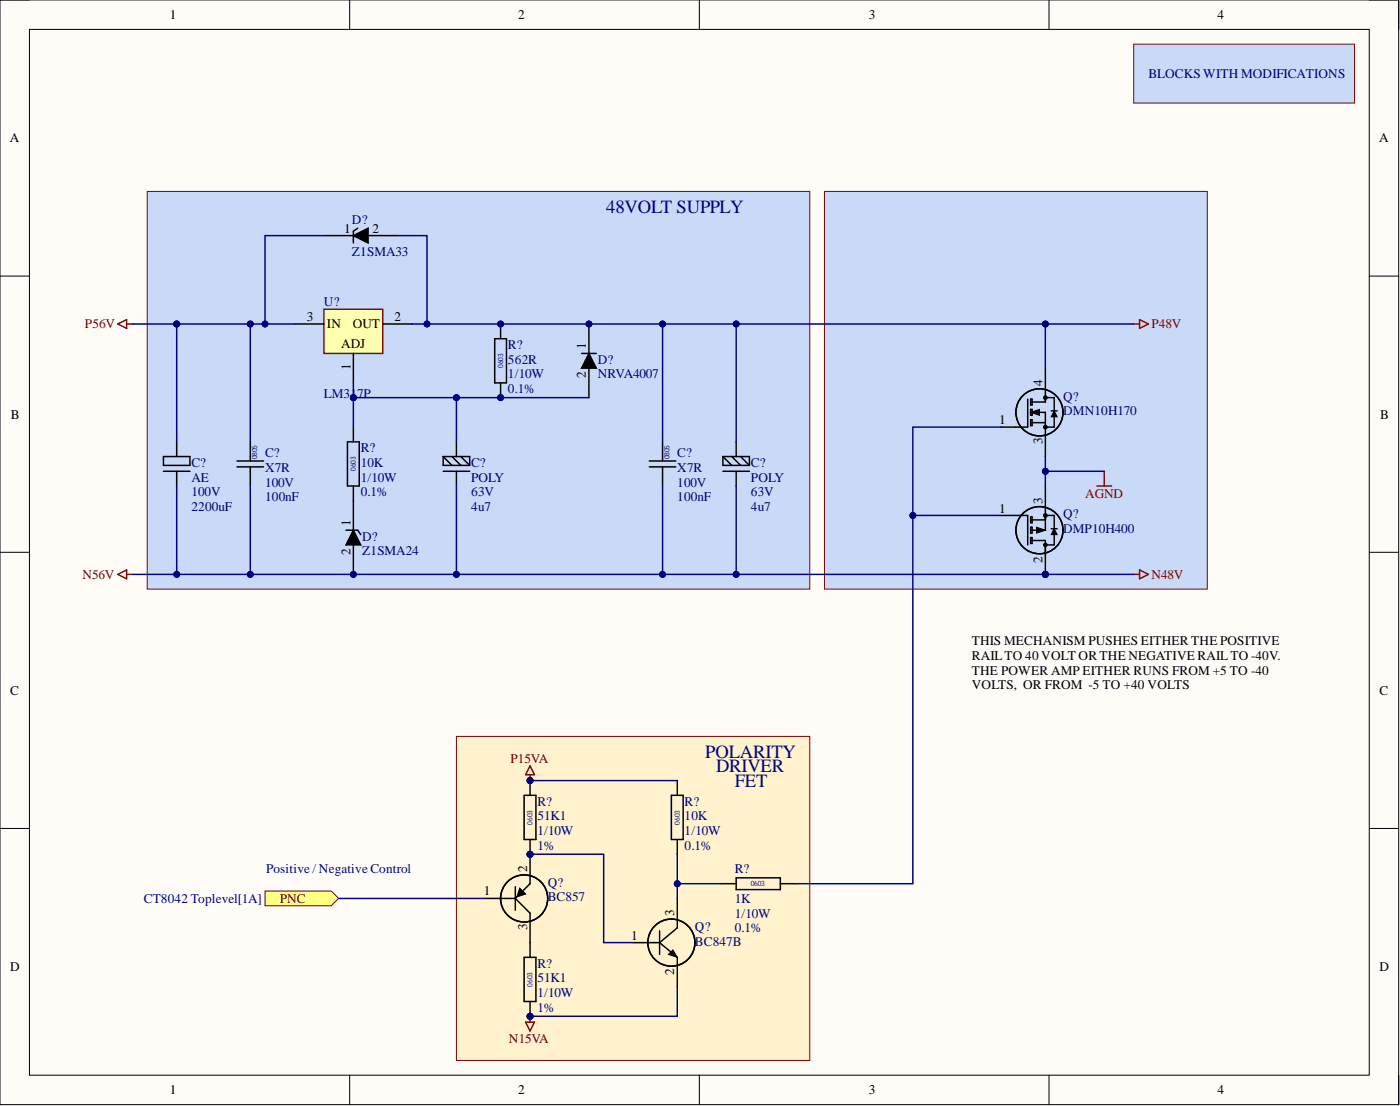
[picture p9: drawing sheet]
<svg xmlns="http://www.w3.org/2000/svg" width="241mm" height="190mm" viewBox="0 0 241 190" stroke-linecap="round" stroke-linejoin="round" font-family="sans-serif">
<path d="M0 0h241.1v190.3h-241.1z" fill-rule="evenodd" fill="#fffcf8"/>
<path d="M0 0h241.1v190.3h-241.1z" fill="none" stroke="#000" stroke-width=".17"/>
<path d="M5.1 5.1h230.9v180.1h-230.9z" fill-rule="evenodd" fill="#fffcf8"/>
<g fill="none" stroke="#000" stroke-width=".17">
<path d="M0 0h5.1M60.3 0v5.1M120.5 0v5.1M180.8 0v5.1M236 0h5.1v5.1M5.1 5.1h230.9v180.1h-230.9zM0 47.6h5.1M236 47.6h5.1M0 95.1h5.1M236 95.1h5.1M0 142.7h5.1M236 142.7h5.1"/>
<path d="M60.3 185.2v5.1M120.5 185.2v5.1M180.8 185.2v5.1M241.1 185.2v5.1"/>
</g>
<path d="M142.1 33h66v68.5h-66z" fill-rule="evenodd" fill="#c9daf8"/>
<path d="M142.1 33h66v68.5h-66z" fill="none" stroke="#800000" stroke-width=".17"/>
<path d="M25.4 33h114.2v68.5h-114.2z" fill-rule="evenodd" fill="#c9daf8"/>
<path d="M25.4 33h114.2v68.5h-114.2z" fill="none" stroke="#800000" stroke-width=".17"/>
<path d="M20.3 55.8l1.5-.8v1.6zM21.8 55.8h1M20.3 98.9l1.5-.7v1.5zM21.8 98.9h1M189.1 83.7h2.5M190.3 81.2v2.5" fill="none" stroke="#800000" stroke-width=".25"/>
<g fill="none" stroke="#000" stroke-width=".25">
<path d="M40.9 79.4h4.5M43.1 76.1v3.3M76.4 78.6v1.6h4.6M76.4 78.6h4.6v1.6M76.4 78.6l1.5 1.6M77.9 78.6l1.5 1.6M78.7 76.1v2.5M79.4 78.6l1.6 1.6M124.6 78.6v1.6h4.6M124.6 78.6h4.6v1.6M124.6 78.6l1.5 1.6M126.1 78.6l1.5 1.6"/>
<path d="M126.9 76.1v2.5M127.6 78.6l1.6 1.6M40.9 80.4h4.5M43.1 80.4v3.3M76.4 81.2h4.6M78.7 81.2v2.5M124.6 81.2h4.6M126.9 81.2v2.5"/>
</g>
<path d="M55.8 53.3h10.2v7.6h-10.2z" fill-rule="evenodd" fill="#ffffb0"/>
<path d="M55.8 53.3h10.2v7.6h-10.2z" fill="none" stroke="#800000" stroke-width=".25"/>
<path d="M50.8 55.8h5M66 55.8h5.1M60.9 60.9v5.1" fill="none" stroke="#000" stroke-width=".25"/>
<circle cx="86.3" cy="68.5" r=".51" fill="#000080"/>
<circle cx="86.3" cy="68.5" r=".51" fill="none" stroke="#000080" stroke-width=".17"/>
<path d="M86.3 66v2.5" fill="none" stroke="#000" stroke-width=".25"/>
<circle cx="86.3" cy="68.5" r=".51" fill="#000080"/>
<circle cx="86.3" cy="68.5" r=".51" fill="none" stroke="#000080" stroke-width=".17"/>
<g fill="none" stroke="#000" stroke-width=".25">
<path d="M61.7 39.3l-.8 .5v2.1M55.8 40.6h12.7M60.9 40.6l2.5-1.3v2.6zM85.3 58.3v7.7h2v-7.7M28.2 78.6h4.5v1.6h-4.5zM30.5 76.1v2.5M59.9 76.1h2v7.6h-2zM60.9 73.6v2.5M111.9 79.4h4.6M114.2 76.1v3.3M177.1 68.7v4.9h-4.5M177.6 71h2.6v2.6"/>
<path d="M177.6 71.5v-1h.3v1M181.2 70.8h1M181.7 68.5v5.1M28.2 81.2h4.5M30.5 81.2v2.5M60.9 83.7v8.9M111.9 80.4h4.6M114.2 80.4v3.3M172.6 88.8h4.5v5.1M177.6 91.8v-1h.3v1M180.2 88.8v2.5h-2.6M181.2 91.1h1"/>
<path d="M181.7 88.8v5.1"/>
<circle cx="179.2" cy="71" r="4.1"/>
<circle cx="179.2" cy="91.3" r="4.1"/>
</g>
<path d="M60.9 40.6l2.5-1.3v2.6zM177.6 71l1.6-.5v1zM181.7 70.8l.5 1h-1zM178.7 90.8l1.5 .5-1.5 .5zM181.7 91.1l.5 1h-1z" fill="#000"/>
<path d="M177.6 71l1.6-.5v1zM181.7 70.8l.5 1h-1zM178.7 90.8l1.5 .5-1.5 .5zM181.7 91.1l.5 1h-1z" fill="none" stroke="#000" stroke-width=".17"/>
<path d="M195.4 55.8h1M196.4 55l1.5 .8-1.5 .8zM195.4 98.9h1M196.4 98.2l1.5 .7-1.5 .8z" fill="none" stroke="#800000" stroke-width=".25"/>
<path d="M78.7 126.8h60.9v55.9h-60.9z" fill-rule="evenodd" fill="#fff2cc"/>
<path d="M78.7 126.8h60.9v55.9h-60.9z" fill="none" stroke="#800000" stroke-width=".17"/>
<g fill="none" stroke="#000" stroke-width=".25">
<path d="M90.3 137v7.6M92.4 137v7.6M115.7 137h2v7.6h-2zM116.7 134.5v2.5M83.7 154.7h5.1M88.8 154.7l2.6 2.6v7.6M88.8 152.7v4.1M91.4 147.1v5.1l-2.6 2.5M116.7 144.6v2.5M116.7 154.7v5.1l-3 2.6M124.3 152.2h2.6M126.9 151.2h7.6v2h-7.6z"/>
<path d="M134.5 152.2h2.5M90.3 172.5v-7.6h2.1v7.6M109.1 162.4h4.6M113.7 162.4l3 2.5v5.1M113.7 160.3v4.1"/>
<circle cx="90.3" cy="154.7" r="4.1"/>
<circle cx="115.7" cy="162.4" r="4.1"/>
</g>
<path d="M89.6 153l1 1-1.5 .5zM115.2 164.4l.8-.8 .7 1.3z" fill="#000"/>
<path d="M89.6 153l1 1-1.5 .5zM115.2 164.4l.8-.8 .7 1.3z" fill="none" stroke="#000" stroke-width=".17"/>
<path d="M90.6 133.4l.8-1.5 .7 1.5M90.6 176.1h1.5l-.7 1.5zM91.4 175v1.1" fill="none" stroke="#800000" stroke-width=".25"/>
<path d="M45.7 153.5h11.4l1.3 1.2-1.3 1.3h-11.4z" fill-rule="evenodd" fill="#ffff80"/>
<path d="M45.7 153.5h11.4l1.3 1.2-1.3 1.3h-11.4z" fill="none" stroke="#800000" stroke-width=".17"/>
<path d="M195.4 7.6h38.1v10.1h-38.1z" fill-rule="evenodd" fill="#c9daf8"/>
<path d="M195.4 7.6h38.1v10.1h-38.1z" fill="none" stroke="#800000" stroke-width=".17"/>
<path d="M190.3 81.2h-10.1v2.5" fill="none" stroke="#000080" stroke-width=".25"/>
<circle cx="180.2" cy="81.2" r=".51" fill="#000080"/>
<circle cx="180.2" cy="81.2" r=".51" fill="none" stroke="#000080" stroke-width=".17"/>
<path d="M22.8 98.9h157.4" fill="none" stroke="#000080" stroke-width=".25"/>
<circle cx="126.9" cy="98.9" r=".51" fill="#000080"/>
<circle cx="126.9" cy="98.9" r=".51" fill="none" stroke="#000080" stroke-width=".17"/>
<circle cx="114.2" cy="98.9" r=".51" fill="#000080"/>
<circle cx="114.2" cy="98.9" r=".51" fill="none" stroke="#000080" stroke-width=".17"/>
<circle cx="78.7" cy="98.9" r=".51" fill="#000080"/>
<circle cx="78.7" cy="98.9" r=".51" fill="none" stroke="#000080" stroke-width=".17"/>
<circle cx="43.1" cy="98.9" r=".51" fill="#000080"/>
<circle cx="43.1" cy="98.9" r=".51" fill="none" stroke="#000080" stroke-width=".17"/>
<circle cx="30.5" cy="98.9" r=".51" fill="#000080"/>
<circle cx="30.5" cy="98.9" r=".51" fill="none" stroke="#000080" stroke-width=".17"/>
<path d="M157.3 88.8h15.3" fill="none" stroke="#000080" stroke-width=".25"/>
<circle cx="157.3" cy="88.8" r=".51" fill="#000080"/>
<circle cx="157.3" cy="88.8" r=".51" fill="none" stroke="#000080" stroke-width=".17"/>
<path d="M30.5 55.8v20.3" fill="none" stroke="#000080" stroke-width=".25"/>
<circle cx="30.5" cy="55.8" r=".51" fill="#000080"/>
<circle cx="30.5" cy="55.8" r=".51" fill="none" stroke="#000080" stroke-width=".17"/>
<path d="M30.5 83.7v15.2" fill="none" stroke="#000080" stroke-width=".25"/>
<circle cx="30.5" cy="98.9" r=".51" fill="#000080"/>
<circle cx="30.5" cy="98.9" r=".51" fill="none" stroke="#000080" stroke-width=".17"/>
<path d="M30.5 55.8h20.3" fill="none" stroke="#000080" stroke-width=".25"/>
<circle cx="45.7" cy="55.8" r=".51" fill="#000080"/>
<circle cx="45.7" cy="55.8" r=".51" fill="none" stroke="#000080" stroke-width=".17"/>
<circle cx="43.1" cy="55.8" r=".51" fill="#000080"/>
<circle cx="43.1" cy="55.8" r=".51" fill="none" stroke="#000080" stroke-width=".17"/>
<circle cx="30.5" cy="55.8" r=".51" fill="#000080"/>
<circle cx="30.5" cy="55.8" r=".51" fill="none" stroke="#000080" stroke-width=".17"/>
<path d="M22.8 55.8h7.7" fill="none" stroke="#000080" stroke-width=".25"/>
<circle cx="30.5" cy="55.8" r=".51" fill="#000080"/>
<circle cx="30.5" cy="55.8" r=".51" fill="none" stroke="#000080" stroke-width=".17"/>
<path d="M60.9 68.5v5.1" fill="none" stroke="#000080" stroke-width=".25"/>
<circle cx="60.9" cy="68.5" r=".51" fill="#000080"/>
<circle cx="60.9" cy="68.5" r=".51" fill="none" stroke="#000080" stroke-width=".17"/>
<path d="M180.2 78.6v2.6" fill="none" stroke="#000080" stroke-width=".25"/>
<circle cx="180.2" cy="81.2" r=".51" fill="#000080"/>
<circle cx="180.2" cy="81.2" r=".51" fill="none" stroke="#000080" stroke-width=".17"/>
<path d="M78.7 68.5h22.8" fill="none" stroke="#000080" stroke-width=".25"/>
<circle cx="78.7" cy="68.5" r=".51" fill="#000080"/>
<circle cx="78.7" cy="68.5" r=".51" fill="none" stroke="#000080" stroke-width=".17"/>
<path d="M60.9 66v2.5" fill="none" stroke="#000080" stroke-width=".25"/>
<circle cx="60.9" cy="68.5" r=".51" fill="#000080"/>
<circle cx="60.9" cy="68.5" r=".51" fill="none" stroke="#000080" stroke-width=".17"/>
<path d="M78.7 83.7v15.2" fill="none" stroke="#000080" stroke-width=".25"/>
<circle cx="78.7" cy="98.9" r=".51" fill="#000080"/>
<circle cx="78.7" cy="98.9" r=".51" fill="none" stroke="#000080" stroke-width=".17"/>
<path d="M68.5 40.6h5.1v15.2" fill="none" stroke="#000080" stroke-width=".25"/>
<circle cx="73.6" cy="55.8" r=".51" fill="#000080"/>
<circle cx="73.6" cy="55.8" r=".51" fill="none" stroke="#000080" stroke-width=".17"/>
<path d="M55.8 40.6h-10.1v15.2" fill="none" stroke="#000080" stroke-width=".25"/>
<circle cx="45.7" cy="55.8" r=".51" fill="#000080"/>
<circle cx="45.7" cy="55.8" r=".51" fill="none" stroke="#000080" stroke-width=".17"/>
<path d="M43.1 55.8v20.3" fill="none" stroke="#000080" stroke-width=".25"/>
<circle cx="43.1" cy="55.8" r=".51" fill="#000080"/>
<circle cx="43.1" cy="55.8" r=".51" fill="none" stroke="#000080" stroke-width=".17"/>
<path d="M43.1 83.7v15.2" fill="none" stroke="#000080" stroke-width=".25"/>
<circle cx="43.1" cy="98.9" r=".51" fill="#000080"/>
<circle cx="43.1" cy="98.9" r=".51" fill="none" stroke="#000080" stroke-width=".17"/>
<path d="M114.2 83.7v15.2" fill="none" stroke="#000080" stroke-width=".25"/>
<circle cx="114.2" cy="98.9" r=".51" fill="#000080"/>
<circle cx="114.2" cy="98.9" r=".51" fill="none" stroke="#000080" stroke-width=".17"/>
<path d="M60.9 68.5h17.8v7.6" fill="none" stroke="#000080" stroke-width=".25"/>
<circle cx="78.7" cy="68.5" r=".51" fill="#000080"/>
<circle cx="78.7" cy="68.5" r=".51" fill="none" stroke="#000080" stroke-width=".17"/>
<circle cx="60.9" cy="68.5" r=".51" fill="#000080"/>
<circle cx="60.9" cy="68.5" r=".51" fill="none" stroke="#000080" stroke-width=".17"/>
<path d="M71.1 55.8h43.1v20.3" fill="none" stroke="#000080" stroke-width=".25"/>
<circle cx="114.2" cy="55.8" r=".51" fill="#000080"/>
<circle cx="114.2" cy="55.8" r=".51" fill="none" stroke="#000080" stroke-width=".17"/>
<circle cx="73.6" cy="55.8" r=".51" fill="#000080"/>
<circle cx="73.6" cy="55.8" r=".51" fill="none" stroke="#000080" stroke-width=".17"/>
<path d="M126.9 83.7v15.2" fill="none" stroke="#000080" stroke-width=".25"/>
<circle cx="126.9" cy="98.9" r=".51" fill="#000080"/>
<circle cx="126.9" cy="98.9" r=".51" fill="none" stroke="#000080" stroke-width=".17"/>
<path d="M126.9 55.8v20.3" fill="none" stroke="#000080" stroke-width=".25"/>
<circle cx="126.9" cy="55.8" r=".51" fill="#000080"/>
<circle cx="126.9" cy="55.8" r=".51" fill="none" stroke="#000080" stroke-width=".17"/>
<path d="M180.2 98.9h15.2M91.4 134.5h25.3M116.7 147.1v5.1h7.6" fill="none" stroke="#000080" stroke-width=".25"/>
<circle cx="116.7" cy="152.2" r=".51" fill="#000080"/>
<circle cx="116.7" cy="152.2" r=".51" fill="none" stroke="#000080" stroke-width=".17"/>
<path d="M116.7 152.2v2.5" fill="none" stroke="#000080" stroke-width=".25"/>
<circle cx="116.7" cy="152.2" r=".51" fill="#000080"/>
<circle cx="116.7" cy="152.2" r=".51" fill="none" stroke="#000080" stroke-width=".17"/>
<path d="M172.6 73.6h-15.3v78.6h-20.3M58.4 154.7h25.3M91.4 147.1h12.6v15.3h5.1M116.7 170v5h-25.3" fill="none" stroke="#000080" stroke-width=".25"/>
<circle cx="157.3" cy="88.8" r=".51" fill="#000080"/>
<circle cx="157.3" cy="88.8" r=".51" fill="none" stroke="#000080" stroke-width=".17"/>
<path d="M180.2 55.8v7.6" fill="none" stroke="#000080" stroke-width=".25"/>
<circle cx="180.2" cy="55.8" r=".51" fill="#000080"/>
<circle cx="180.2" cy="55.8" r=".51" fill="none" stroke="#000080" stroke-width=".17"/>
<path d="M114.2 55.8h81.2" fill="none" stroke="#000080" stroke-width=".25"/>
<circle cx="180.2" cy="55.8" r=".51" fill="#000080"/>
<circle cx="180.2" cy="55.8" r=".51" fill="none" stroke="#000080" stroke-width=".17"/>
<circle cx="126.9" cy="55.8" r=".51" fill="#000080"/>
<circle cx="126.9" cy="55.8" r=".51" fill="none" stroke="#000080" stroke-width=".17"/>
<circle cx="114.2" cy="55.8" r=".51" fill="#000080"/>
<circle cx="114.2" cy="55.8" r=".51" fill="none" stroke="#000080" stroke-width=".17"/>
<text font-size="7.4" fill="#000080" x="100.9" y="60.2">PID?01</text>
<g font-size="7.4">
<text x="100.9" y="66.5">PID?02</text>
<text x="60.3" y="97.2">PID?02</text>
</g>
<text font-size="6.4" fill="#000080" x="179.6" y="97.5">PIQ?02</text>
<g font-size="6">
<text x="179.6" y="67">PIQ?04</text>
<text x="179.6" y="77.2">PIQ?03</text>
<text x="179.6" y="87.4">PIQ?03</text>
</g>
<text font-size="3.9" x="85.7" y="57.7">PIR?01</text>
<text font-size="3.9" fill="#000080" x="90.7" y="146.6">PIR?02</text>
<g font-size="3.5" fill="#000080">
<text x="90.7" y="136.5">PIR?01</text>
<text x="90.7" y="174.6">PIR?02</text>
</g>
<g font-size="3.2" fill="#000080">
<text x="104.5" y="36.6">48VOLT SUPPLY</text>
<text x="121.6" y="130.5">POLARITY</text>
<text x="123.4" y="133">DRIVER</text>
<text x="126.6" y="135.6">FET</text>
</g>
<g font-size="2.3">
<text x="29.3" y="3.3">1</text>
<text x="89.3" y="3.3">2</text>
<text x="149.7" y="3.3">3</text>
<text x="209.9" y="3.3">4</text>
<text x="1.7" y="24.5">A</text>
<text x="237.7" y="24.5">A</text>
<text x="59.3" y="40.1">1</text>
<text x="64.2" y="40.1">2</text>
<text x="52.9" y="55.3">3</text>
<text x="56.3" y="56.6">IN</text>
<text x="58.8" y="59.9">ADJ</text>
<text x="60.8" y="56.6">OUT</text>
<text x="68" y="55.3">2</text>
<text x="60.4" y="63.8" transform="rotate(-90 60.4 63.8)">1</text>
<text x="101" y="65.2" transform="rotate(-90 101 65.2)">2</text>
<text x="101" y="60.1" transform="rotate(-90 101 60.1)">1</text>
<text x="179.7" y="66.5" transform="rotate(-90 179.7 66.5)">4</text>
<text x="1.9" y="72.1">B</text>
<text x="172.2" y="73.1">1</text>
<text x="179.7" y="76.5" transform="rotate(-90 179.7 76.5)">3</text>
<text x="237.9" y="72.1">B</text>
<text x="172.2" y="88.3">1</text>
<text x="179.7" y="86.8" transform="rotate(-90 179.7 86.8)">3</text>
<text x="60.4" y="95.6" transform="rotate(-90 60.4 95.6)">2</text>
<text x="60.4" y="90.6" transform="rotate(-90 60.4 90.6)">1</text>
<text x="179.7" y="96.9" transform="rotate(-90 179.7 96.9)">2</text>
<text x="167.5" y="111.1">THIS MECHANISM PUSHES EITHER THE POSITIVE</text>
<text x="167.5" y="113.6">RAILTO 40 VOLT OR THE NEGATIVE RAILTO -40V.</text>
<text x="1.8" y="119.7">C</text>
<text x="167.5" y="116.2">THE POWER AMP EITHER RUNS FROM +5 TO -40</text>
<text x="167.5" y="118.7">VOLTS, OR FROM -5 TO +40 VOLTS</text>
<text x="237.8" y="119.7">C</text>
<text x="83.4" y="154.2">1</text>
<text x="90.8" y="150.2" transform="rotate(-90 90.8 150.2)">2</text>
<text x="90.8" y="160.2" transform="rotate(-90 90.8 160.2)">3</text>
<text x="108.8" y="161.9">1</text>
<text x="116.2" y="157.8" transform="rotate(-90 116.2 157.8)">3</text>
<text x="1.8" y="167.3">D</text>
<text x="116.2" y="167.9" transform="rotate(-90 116.2 167.9)">2</text>
<text x="237.8" y="167.3">D</text>
<text x="29.3" y="188.5">1</text>
<text x="89.3" y="188.5">2</text>
<text x="149.7" y="188.5">3</text>
<text x="209.9" y="188.5">4</text>
</g>
<g font-size="2.3" fill="#000080">
<text x="197.9" y="13.4">BLOCKS WITH MODIFICATIONS</text>
<text x="60.7" y="38.6">D?</text>
<text x="60.7" y="44.1">Z1SMA33</text>
<text x="55.8" y="52.8">U?</text>
<text x="87.5" y="65.2">1/10W</text>
<text x="87.5" y="62.7">562R</text>
<text x="87.5" y="60.1">R?</text>
<text x="103" y="62.7">D?</text>
<text x="103" y="65.2">NRVA4007</text>
<text x="55.8" y="68.5">LM31</text>
<text x="61.6" y="68.5">7P</text>
<text x="87.5" y="67.7">0.1%</text>
<text x="183.2" y="69">Q?</text>
<text x="183.2" y="71.5">DMN10H170</text>
<text x="62.2" y="77.9">R?</text>
<text x="33" y="83">AE</text>
<text x="33" y="80.4">C?</text>
<text x="45.7" y="81.3">X7R</text>
<text x="45.7" y="83.8">100V</text>
<text x="45.7" y="78.7">C?</text>
<text x="62.2" y="83">1/10W</text>
<text x="62.2" y="80.4">10K</text>
<text x="81.2" y="83">POLY</text>
<text x="81.2" y="80.4">C?</text>
<text x="116.7" y="81.3">X7R</text>
<text x="116.7" y="83.8">100V</text>
<text x="116.7" y="78.7">C?</text>
<text x="129.4" y="83">POLY</text>
<text x="129.4" y="80.4">C?</text>
<text x="33" y="85.5">100V</text>
<text x="33" y="88">2200uF</text>
<text x="45.7" y="86.3">100nF</text>
<text x="62.2" y="85.5">0.1%</text>
<text x="81.2" y="85.5">63V</text>
<text x="81.2" y="88">4u7</text>
<text x="116.7" y="86.3">100nF</text>
<text x="129.4" y="85.5">63V</text>
<text x="129.4" y="88">4u7</text>
<text x="183.2" y="89.3">Q?</text>
<text x="62.4" y="93.1">D?</text>
<text x="62.4" y="95.6">Z1SMA24</text>
<text x="183.2" y="91.8">DMP10H400</text>
<text x="92.6" y="143.8">1/10W</text>
<text x="92.6" y="141.3">51K1</text>
<text x="92.6" y="138.8">R?</text>
<text x="118" y="143.8">1/10W</text>
<text x="118" y="141.3">10K</text>
<text x="118" y="138.8">R?</text>
<text x="92.6" y="146.4">1%</text>
<text x="118" y="146.4">0.1%</text>
<text x="24.8" y="155.5">CT8042 Toplevel[1A]</text>
<text x="45.8" y="150.4">Positive / Negative Control</text>
<text x="94.4" y="152.7">Q?</text>
<text x="94.4" y="155.3">BC857</text>
<text x="126.6" y="155.5">1K</text>
<text x="126.6" y="150.4">R?</text>
<text x="119.8" y="160.3">Q?</text>
<text x="126.6" y="158">1/10W</text>
<text x="126.6" y="160.6">0.1%</text>
<text x="92.6" y="166.7">R?</text>
<text x="119.8" y="162.9">BC847B</text>
<text x="92.6" y="171.7">1/10W</text>
<text x="92.6" y="169.2">51K1</text>
<text x="92.6" y="174.3">1%</text>
</g>
<g font-size="2.3" fill="#800000">
<text x="14.6" y="56.6">P56V</text>
<text x="198.4" y="56.6">P48V</text>
<text x="187" y="85.7">AGND</text>
<text x="14.2" y="99.7">N56V</text>
<text x="198.4" y="99.7">N48V</text>
<text x="88" y="131.4">P15VA</text>
<text x="48.2" y="155.5">PNC</text>
<text x="87.7" y="179.6">N15VA</text>
</g>
<g font-size="1.3" fill="#000080">
<text x="86.7" y="63.4" transform="rotate(-90 86.7 63.4)">0603</text>
<text x="44.3" y="79.1" transform="rotate(-90 44.3 79.1)">0805</text>
<text x="61.3" y="81.2" transform="rotate(-90 61.3 81.2)">0603</text>
<text x="115.4" y="79.1" transform="rotate(-90 115.4 79.1)">0805</text>
<text x="91.8" y="142.1" transform="rotate(-90 91.8 142.1)">0603</text>
<text x="117.2" y="142.1" transform="rotate(-90 117.2 142.1)">0603</text>
<text x="129.4" y="152.6">0603</text>
<text x="91.8" y="170" transform="rotate(-90 91.8 170)">0603</text>
</g>
</svg>
